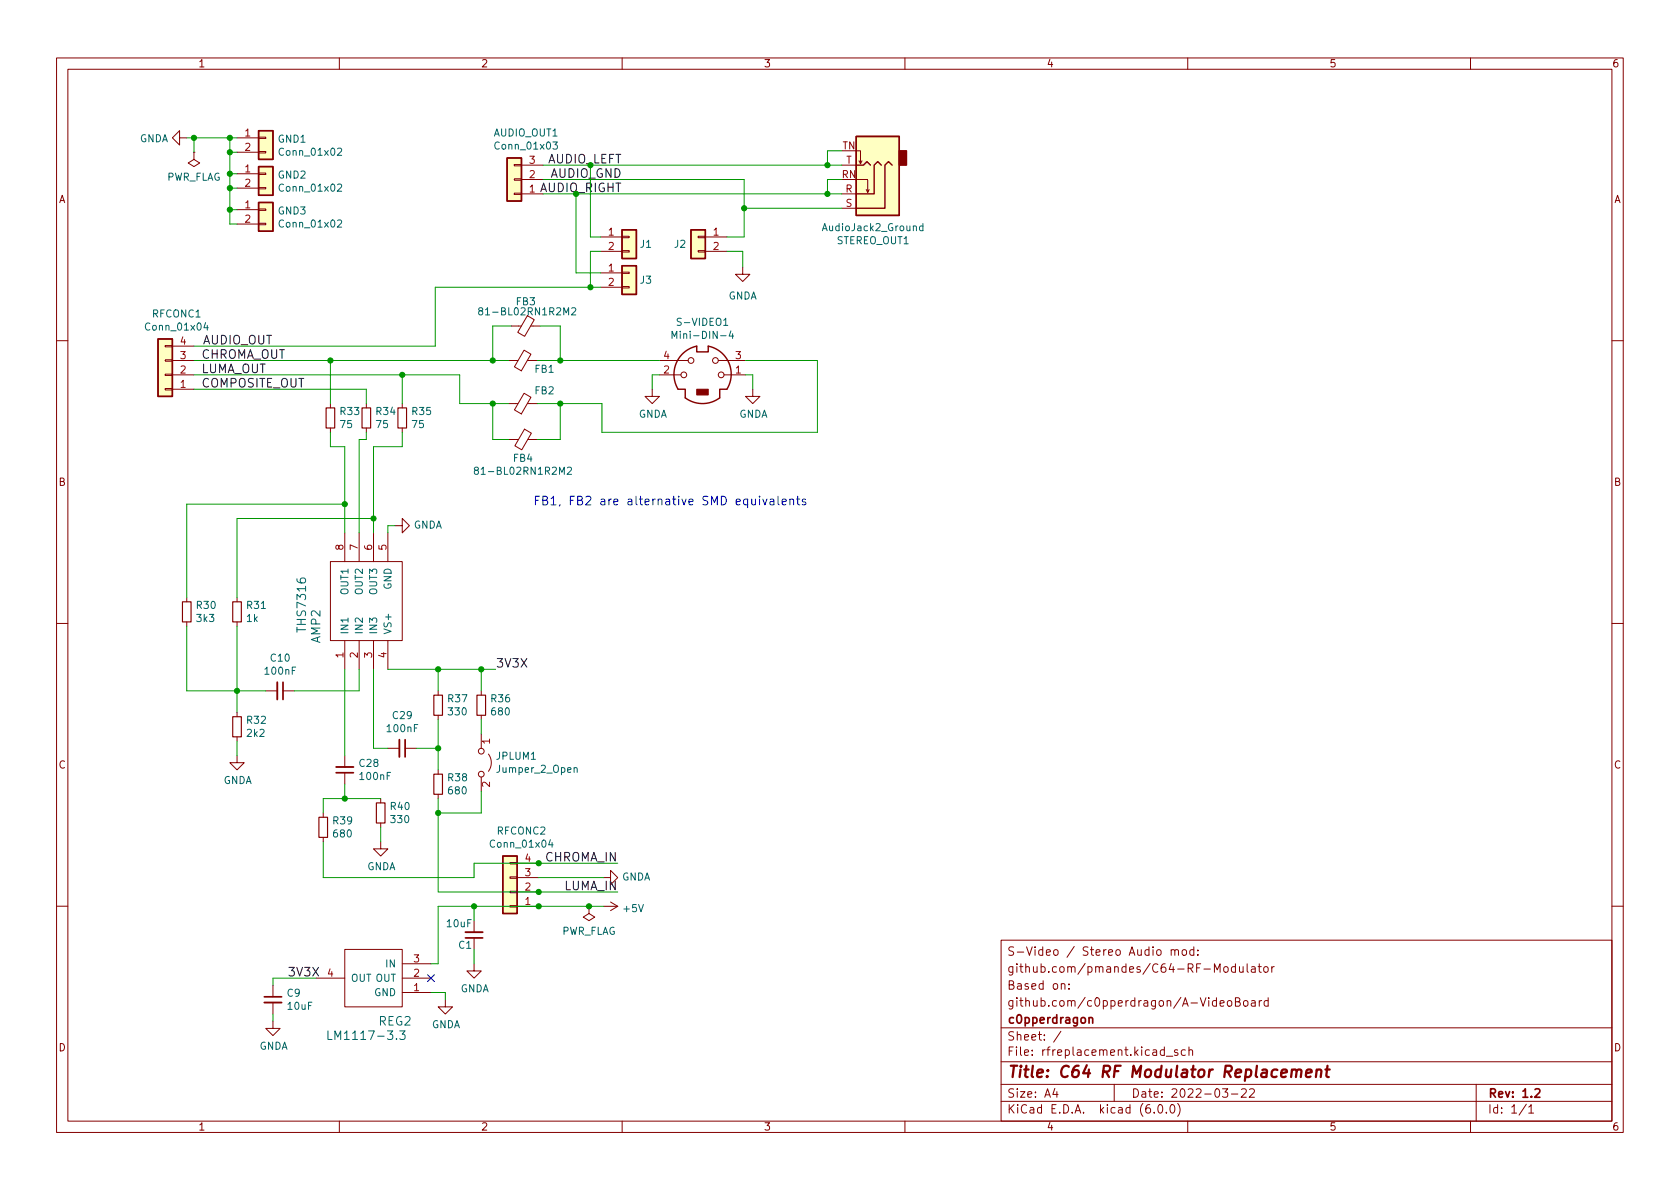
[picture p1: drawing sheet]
<svg xmlns="http://www.w3.org/2000/svg" width="297mm" height="210mm" viewBox="0 0 297 210" stroke-linecap="round" stroke-linejoin="round" font-family="sans-serif">
<g fill="none" stroke="#840000" stroke-width=".18">
<path d="M10 10.2h277v190.1h-277zM12 12.2h273v186.1h-273zM60 10.2v2M110 10.2v2M160 10.2v2M210 10.2v2M260 10.2v2M31.7 24.4v-1.3l-1.2 1.3 1.2 1.2v-1.2h1.3M34.3 26.9v1.3l1 .6-1 .7-1-.7 1-.6M34.3 26.9h.1M41.9 24.4h3.8M41.9 26.9h3.8"/>
<path d="M41.9 30.7h3.8M41.9 33.3h3.8M41.9 37.1h3.8M41.9 39.6h3.8M45.7 26.8h1.3v.2h-1.3zM45.7 24.3h1.3v.2h-1.3zM45.7 33.1h1.3v.3h-1.3zM45.7 30.6h1.3v.3h-1.3zM45.7 39.5h1.3v.2h-1.3zM45.7 37h1.3v.2h-1.3zM90.9 29.1h1.3v.2h-1.3zM90.9 31.6h1.3v.3h-1.3z"/>
<path d="M90.9 34.2h1.3v.2h-1.3zM92.2 34.3h3.8M92.2 31.7h3.8M92.2 29.2h3.8M148.8 34.3h2.6M148.8 29.2h2.6M148.8 36.8h2.6M151.4 26.7h.7v2.3l.3-.6M151.4 31.7h2v2.3l.3-.5M151.9 28.4l.2 .6M153.2 33.5l.2 .5M90.4 57.7h1.8"/>
<path d="M93.2 55.8l1.3 .7-1.7 3-1.3-.7zM93.9 57.7h1.6M106.2 41.9h3.8M106.2 44.4h3.8M106.2 48.3h3.8M106.2 50.8h3.8M110 44.3h1.3v.3h-1.3zM110 41.8h1.3v.2h-1.3zM110 50.7h1.3v.2h-1.3zM110 48.1h1.3v.3h-1.3zM123.4 44.3h1.3v.3h-1.3zM123.4 41.8h1.3v.2h-1.3z"/>
<path d="M124.7 41.9h3.8M124.7 44.4h3.8M131.3 47.2v1.3h1.3l-1.3 1.3-1.3-1.3h1.3M10 60.2h2M29.2 61.1h1.3v.2h-1.3zM29.2 63.6h1.3v.3h-1.3zM29.2 66.2h1.3v.2h-1.3zM29.2 68.7h1.3v.3h-1.3zM30.5 63.7h3.8M30.5 66.3h3.8M30.5 68.8h3.8M30.5 61.2h3.8"/>
<path d="M58.4 71.4v.7M58.4 75.7v.7M64.8 71.4v.7M64.8 75.7v.7M71.1 71.4v.7M71.1 75.7v.7M89.9 77.7h1.8M89.9 63.7h1.7M89.9 71.4h1.7M92.7 61.9l1.2 .7-1.7 3-1.2-.7zM92.7 69.5l1.2 .8-1.7 2.9-1.2-.7zM92.7 75.9l1.3 .7-1.7 2.9-1.3-.7z"/>
<path d="M93.2 63.7h1.8M93.2 71.4h1.8M93.3 77.7h1.7M115.3 68.8v1.3h1.3l-1.3 1.3-1.3-1.3h1.3M116.6 63.7h5.1M116.6 66.3h3.8M127 63.7h4.8M128 66.3h3.8M133.1 68.8v1.3h1.3l-1.3 1.3-1.3-1.3h1.3M285 60.2h2M58.4 99.3h12.7v14h-12.7zM61 94.2v5.1"/>
<path d="M63.5 94.2v5.1M66 94.2v5.1M68.6 94.2v5.1M69.8 93h1.3v-1.3l1.3 1.3-1.3 1.2v-1.2M10 110.2h2M33 105.7v.7M33 110v.7M41.9 105.7v.7M41.9 110v.7M61 113.3v5.1M63.5 113.3v5.1M66 113.3v5.1"/>
<path d="M68.6 113.3v5.1M285 110.2h2M41.9 133.6v1.3h1.3l-1.3 1.2-1.3-1.2h1.3M41.9 126v.7M41.9 130.3v.8M47 122.2h2M50 122.2h2.1M61 133.6v2M61 136.6v2.1M68.6 132.3h2M71.6 132.3h2.1M77.5 122.2v.7"/>
<path d="M77.5 126.5v.7M77.5 136.1v.8M85.1 122.2v.7M85.1 126.5v.7M85.1 129.8v2.5M85.1 137.4v2.5M86.4 133.3a2.54 2.54 0 0 1 0 3.1M57.1 143.8v.7M57.1 148.1v.7M67.3 148.8v1.3h1.3l-1.3 1.3-1.3-1.3h1.3M67.3 141.2v.8M67.3 145.5v.8"/>
<path d="M77.5 140.5v.7M90.2 152.5h1.2v.3h-1.2zM90.2 155.1h1.2v.2h-1.2zM90.2 157.6h1.2v.3h-1.2zM91.4 157.7h3.8M91.4 155.2h3.8M91.4 152.6h3.8M106.7 155.2h1.2v-1.3l1.3 1.3-1.3 1.3v-1.3M107.9 159.5l1.3 .8M10 160.2h2M48.3 174.2v2.1M48.3 177.3v2"/>
<path d="M55.9 173h5.1M61 167.9h10.1v10.1h-10.1zM71.1 175.5h5.1M71.1 173h5.1M71.1 170.4h5.1M78.7 176.8v1.2h1.3l-1.3 1.3-1.2-1.3h1.2M83.8 170.4v1.3h1.3l-1.3 1.3-1.3-1.3h1.3M83.8 162.8v2M83.8 165.9v2M90.2 160.1h1.2v.3h-1.2zM91.4 160.3h3.8M104.1 160.3v1.2l1.1 .7-1.1 .6-1-.6 1-.7"/>
<path d="M104.1 160.3h.1M106.7 160.3h2.5M109.2 160.3l-1.3 .7M177 166.3h108v32h-108zM187.6 174.1l.3-.2 .3 .1 .1 .9M189 174.8v.1M189 174v.1M204.6 168l.4-.1 .3 .3v.4l-.3 .3h-.4l-.1-.3v-.4zM207.1 168.1l.2-.2 .3 .1 .1 .9M207.1 167.9v1M207.7 168.1l.2-.2 .4 .1 .1 .9M209.1 168l.4-.1 .3 .3v.4l-.3 .3h-.4l-.1-.3v-.4z"/>
<path d="M211.1 168l-.5-.1-.2 .3v.4l.1 .3h.6M211.1 167.4v1.5M211.8 168.8v.1M211.8 168v.1M215.7 177.4l.7-.1v-.3l-.5-.1-.2 .2 .1 .8h.6M216.5 171l.4-.1 .2 .3v.4l-.2 .3h-.4l-.1-.3v-.4zM217.1 177l.4-.1 .3 .3v.4l-.3 .3h-.4l-.1-.3v-.4zM218.4 177.1h.7l.1-.2-.1-.4-.7-.1v1.5h.6l.3-.3a.39 .39 0 0 0-.4-.5M218.4 171l-.4-.1-.3 .3v.4l.2 .3h.5M218.4 170.4v1.5M219.1 170.9l.1 1h.4l.2-.1M219.8 170.9v1"/>
<path d="M220 177l.4-.1 .2 .3v.4l-.2 .3h-.4l-.1-.3v-.4zM220.5 170.4v1.3l.2 .2M221.3 177h.6v.9M221.3 171h.6v.9M221.9 177.3l-.5 .1a.29 .29 0 0 0-.2 .2 .29 .29 0 0 0 .2 .3h.5M221.9 171.3l-.5 .1a.29 .29 0 0 0-.2 .2 .29 .29 0 0 0 .2 .3h.5M222.4 170.9h.6M222.6 170.4v1.3l.4 .2M222.6 176.9v1M223.1 176.9l-.3 .1-.2 .2M223.5 171.1l.2-.2 .4 .2 .1 .5-.1 .3h-.4l-.2-.1zM224.2 177l-.4-.1-.3 .3v.4l.1 .3h.6"/>
<path d="M224.2 176.4v1.5M224.9 170.9v1M225.3 170.9l-.3 .1-.1 .2M285 160.2h2M48.3 180.6v1.3h1.2l-1.2 1.2-1.3-1.2h1.3M60 198.3v2M110 198.3v2M160 198.3v2M177 194.8h108M177 191.8h108M177 187.8h108M177 181.8h108"/>
<path d="M186.5 192.5l-.4 1h1M186.9 193v1M187.6 182.4l-1.3 1.9M197 191.8v3M204.1 196.7v.1M204.9 195.4l.2-.1a.81 .81 0 0 1 .6 .7 .81 .81 0 0 1-.3 .8h-.2a.81 .81 0 0 1-.6-.6 .81 .81 0 0 1 .3-.8zM205.9 185.7l-.5-.1-.3 .3v.4l.2 .3h.6M205.9 185.1v1.5M206.2 196.7v.1M206.2 186.8h1.2M207.1 195.4l.1-.1a.81 .81 0 0 1 .6 .7 .81 .81 0 0 1-.3 .8h-.1a.81 .81 0 0 1-.6-.6 .81 .81 0 0 1 .3-.8zM208.2 195.1a1.72 1.72 0 0 1 0 2.3"/>
<path d="M208.2 185.7l-.3-.1-.3 .2 .1 .3 .5 .1v.4h-.6M209.6 185.7l-.5-.1-.2 .3v.4l.1 .3h.6M210 198.3v2M210.2 185.8l.2-.2 .4 .1 .1 .9M210.2 185.1v1.5M216.1 192.5h1l-.5 .6 .4 .1v.7l-.2 .1h-.4l-.3-.1M217.7 193.5h1.2M219.5 192.7l.6-.2 .2 .2 .1 .3-1 1h1M220.9 192.7l.6-.2 .2 .2 .1 .3-.9 1h.9M260 198.3v2M261 191.8v6.5M269.9 195.3l-1.3 1.9"/>
<path d="M270.3 195.8l.4-.5v1.5M270.3 196.8h.9"/>
<circle cx="120.9" cy="66.3" r=".51"/>
<circle cx="122.2" cy="63.7" r=".51"/>
<circle cx="126.5" cy="63.7" r=".51"/>
<circle cx="127.5" cy="66.3" r=".51"/>
<circle cx="85.1" cy="136.9" r=".51"/>
<circle cx="85.1" cy="132.8" r=".51"/>
</g>
<path d="M50 120.6v3.1M59.4 136.6h3.1M71.6 130.8v3.1M46.7 176.3h3.1M82.3 165.9h3M192.6 179.9v1M192.6 180.1l.2-.2 .3 .1 .1 .9M271.4 192.7l.6-.2 .2 .2 .1 .3-1 1h1" fill="none" stroke="#840000" stroke-width=".3"/>
<path d="M228.4 189.3a.49 .49 0 0 1 .9 .1l-.2 1.1M229.3 189.4a.5 .5 0 0 1 .7-.2v1.3M230.9 189.8l1-.2v-.4l-.2-.1-.6 .1-.2 1 .2 .3 .6-.1M232.8 189.3a.49 .49 0 0 1 .8 .1l-.1 1.1M232.8 189.1l-.1 1.4M234.3 189.1h.8M234.7 188.5l-.2 1.7 .1 .2 .3 .1" fill="none" stroke="#840000" stroke-width=".4"/>
<g fill="none" stroke="#006464" stroke-width=".18">
<path d="M59.7 26.3l.5-.1 .2 .4-.8 .9h.8M59.7 32.7l.5-.2 .2 .4-.8 .9h.8M59.7 39l.5-.1 .2 .4-.8 .9h.8M97.8 25.1h.7l-.4 .5 .4 .1v.6l-.2 .1-.5-.1M163.2 39.5v1.3M36.4 57l-.4 1h.8M36.7 57.5v.9M84.9 55l-.3-.3 .1-.2 .2-.1 .3 .1 .2 .2-.1 .1-.5 .2-.2 .2 .1 .4 .2 .1 .3-.1 .2-.2v-.2l-.3-.2M101.1 54.5l.5-.1 .2 .4-.8 .9h.8M118.8 59.9v-1.3l.4 .9 .5-.9v1.3M128 57.5h.7M129.2 58.5l-.3 .9h.8"/>
<path d="M129.5 59v.9M163.2 40h-.4l-.2 .2 .1 .5h.5M84.1 83.2l-.2-.3v-.2l.2-.1 .4 .1 .1 .2-.1 .1-.5 .2-.1 .2v.4l.2 .1 .4-.1 .1-.2v-.2l-.2-.2M100.3 82.7l.5-.1 .2 .4-.7 .9h.7M101.5 135.9l.2-.2 .3 .1 .1 .8M97.3 148.5l-.3 .9h.8M97.6 149v.8M58 182.3v1.5h.7M70.7 182.3h.9l-.5 .6 .5 .1v.7l-.3 .1h-.4l-.2-.1"/>
</g>
<g fill="#ffffc2" stroke="#ffffc2" stroke-width=".18">
<path d="M88.9 151.4h2.5v10.1h-2.5z"/>
<path d="M89.7 27.9h2.5v7.7h-2.5z"/>
<path d="M151.4 24.1h7.6v14h-7.6z"/>
<path d="M122.2 40.6h2.5v5.1h-2.5z"/>
<path d="M110 40.6h2.5v5.1h-2.5z"/>
<path d="M110 47h2.5v5.1h-2.5z"/>
<path d="M45.7 23.1h2.6v5.1h-2.6z"/>
<path d="M45.7 29.5h2.6v5h-2.6z"/>
<path d="M45.7 35.8h2.6v5.1h-2.6z"/>
<path d="M27.9 59.9h2.6v10.2h-2.6z"/>
</g>
<g fill="none" stroke="#840000" stroke-width=".25">
<path d="M45.7 23.1h2.6v5.1h-2.6zM45.7 29.5h2.6v5h-2.6zM45.7 35.8h2.6v5.1h-2.6zM89.7 27.9h2.5v7.7h-2.5zM151.4 24.1h7.6v14h-7.6zM151.4 29.2h1.3l.6-.6 .6 .6M155.8 29.2l-.6-.6-.6 .6v5.1h-3.2M157.7 29.2l-.6-.6-.6 .6v7.6h-5.1M27.9 59.9h2.6v10.2h-2.6zM110 40.6h2.5v5.1h-2.5zM110 47h2.5v5.1h-2.5zM122.2 40.6h2.5v5.1h-2.5z"/>
<path d="M120.5 62.7l1-.8 1.7-.7v1h2v-1a5 5 0 0 1 3.3 7.6h-1.2v1.6a5.1 5.1 0 0 1-6.1 0v-1.6h-1.3a5.1 5.1 0 0 1 .6-6.1zM88.9 151.4h2.5v10.1h-2.5z"/>
</g>
<path d="M57.7 72.1h1.5v3.6h-1.5zM64 72.1h1.5v3.6h-1.5zM70.4 72.1h1.5v3.6h-1.5zM32.3 106.4h1.5v3.6h-1.5zM41.1 106.4h1.6v3.6h-1.6zM41.1 126.7h1.6v3.6h-1.6zM76.7 122.9h1.5v3.6h-1.5zM76.7 136.9h1.5v3.6h-1.5zM84.3 122.9h1.6v3.6h-1.6zM56.4 144.5h1.5v3.6h-1.5zM66.5 142h1.6v3.5h-1.6z" fill="none" stroke="#840000" stroke-width=".2"/>
<path d="M159 26.7h1.3v2.5h-1.3z" fill="#840000" stroke="#840000" stroke-width=".25"/>
<path d="M49 120.6v3.1M59.4 135.6h3.1M70.6 130.8v3.1M46.7 177.3h3.1M82.3 164.8h3" fill="none" stroke="#840000" stroke-width=".33"/>
<path d="M123.2 68.8h2v1h-2z" fill="#840000" stroke="#840000" stroke-width=".18"/>
<path d="M134.9 88.3l.3 1 .4-1M136.2 88.3h.6v1M136.8 88.6l-.5 .1a.3 .3 0 0 0-.2 .3 .3 .3 0 0 0 .2 .3l.5-.1M137.6 87.7v1.4l.2 .2M138.3 88.8l.7-.2-.1-.3h-.4l-.2 .2 .1 .7h.5M139.7 88.4l.2-.1h.3l.1 1M139.7 88.3v1M140.8 88.3h.6M141 87.7v1.4l.4 .2M142.4 88.3h-.3l-.3 .2 .1 .2 .5 .1v.4h-.6" fill="none" stroke="#0000c2" stroke-width=".18"/>
<g fill="none" stroke="#009600" stroke-width=".18">
<path d="M33 24.4h8.9M34.3 24.4v2.5M40.6 37.1h1.3M40.6 24.4v15.2h1.3M40.6 26.9h1.3M40.6 33.3h1.3M40.6 30.7h1.3M96 31.7h35.6v10.2h-3.1M96 34.3h52.8M96 29.2h52.8M101.9 34.3v14h4.3M104.4 29.2v12.7h1.8"/>
<path d="M131.6 36.8h17.2M148.8 26.7h-2.5v2.5M148.8 31.7h-2.5v2.6M90.4 57.7h-3.3v6M95.5 57.7h3.6v6M106.2 44.4h-1.8v6.4M106.2 50.8h-29.2v10.4h-42.7M128.5 44.4h2.8v2.8M34.3 66.3h47v5.1h8.6M34.3 63.7h55.6M34.3 68.8h30.5v2.6M58.4 76.4v2.6h2.6v15.2"/>
<path d="M58.4 63.7v7.7M64.8 76.4v1.3h-1.3v16.5M71.1 76.4v2.6h-5.1v15.2M71.1 66.3v5.1M87.1 71.4v6.3h2.8M95 63.7h21.6M99.1 71.4v6.3h-4.1M116.6 66.3h-1.3v2.5M131.8 66.3h1.3v2.5M131.8 63.7h12.7v12.7h-38.1v-5h-11.4M61 89.1h-28v16.6M66 91.7h-24.1v14"/>
<path d="M69.8 93h-1.2v1.2M33 110.7v11.5h14M41.9 110.7v15.3M61 118.4v15.2M63.5 118.4v3.8h-11.4M66 118.4v13.9h2.6M68.6 118.4h19M77.5 118.4v3.8M85.1 118.4v3.8M41.9 131.1v2.5M61 138.7v2.5M73.7 132.3h3.8"/>
<path d="M77.5 127.2v8.9M85.1 127.2v2.6M85.1 139.9v3.9h-7.6M57.1 148.8v6.4h26.7v-2.6h25.4M67.3 146.3v2.5M67.3 141.2h-10.2v2.6M77.5 141.2v16.5h31.7M95.2 155.2h11.5M48.3 179.3v1.3M55.9 173h-7.6v1.2M76.2 175.5h2.5v1.3M83.8 160.3v2.5"/>
<path d="M83.8 167.9v2.5M106.7 160.3h-29.2v10.1h-1.3"/>
</g>
<path d="M75.6 172.4l1.2 1.2M76.8 172.4l-1.2 1.2" fill="none" stroke="#000084" stroke-width=".18"/>
<g fill="#009600" stroke="#009600" stroke-width=".18">
<circle cx="87.1" cy="63.7" r=".46"/>
<circle cx="87.1" cy="71.4" r=".46"/>
<circle cx="71.1" cy="66.3" r=".46"/>
<circle cx="83.8" cy="160.3" r=".46"/>
<circle cx="95.2" cy="157.7" r=".46"/>
<circle cx="95.2" cy="160.3" r=".46"/>
<circle cx="95.2" cy="152.6" r=".46"/>
<circle cx="77.5" cy="143.8" r=".46"/>
<circle cx="77.5" cy="132.3" r=".46"/>
<circle cx="104.1" cy="160.3" r=".46"/>
<circle cx="146.3" cy="34.3" r=".46"/>
<circle cx="146.3" cy="29.2" r=".46"/>
<circle cx="131.6" cy="36.8" r=".46"/>
<circle cx="77.5" cy="118.4" r=".46"/>
<circle cx="85.1" cy="118.4" r=".46"/>
<circle cx="61" cy="89.1" r=".46"/>
<circle cx="66" cy="91.7" r=".46"/>
<circle cx="41.9" cy="122.2" r=".46"/>
<circle cx="99.1" cy="63.7" r=".46"/>
<circle cx="104.4" cy="50.8" r=".46"/>
<circle cx="99.1" cy="71.4" r=".46"/>
<circle cx="40.6" cy="37.1" r=".46"/>
<circle cx="40.6" cy="24.4" r=".46"/>
<circle cx="40.6" cy="26.9" r=".46"/>
<circle cx="40.6" cy="33.3" r=".46"/>
<circle cx="40.6" cy="30.7" r=".46"/>
<circle cx="58.4" cy="63.7" r=".46"/>
<circle cx="34.3" cy="24.4" r=".46"/>
<circle cx="61" cy="141.2" r=".46"/>
</g>
<text font-size="2.8" fill="#840000" x="178" y="190.6">Title: C64 RF Modulator Replacement</text>
<g font-size="2.1" fill="#009600">
<text x="96.7" y="28.9">AUDIO_LEFT</text>
<text x="95.4" y="34">AUDIO_RIGHT</text>
</g>
<g font-size="2.1" fill="#0f0f0f">
<text x="97.2" y="31.4">AUDIO_GND</text>
<text x="35.6" y="66">LUMA_OUT</text>
<text x="35.6" y="63.4">CHROMA_OUT</text>
<text x="35.8" y="60.9">AUDIO_OUT</text>
<text x="35.6" y="68.5">COMPOSITE_OUT</text>
<text x="87.6" y="118">3V3X</text>
<text x="96.4" y="152.3">CHROMA_IN</text>
<text x="99.8" y="157.4">LUMA_IN</text>
<text x="50.8" y="172.7">3V3X</text>
</g>
<text font-size="2.1" fill="#0000c2" x="94.2" y="89.3">FB1, FB2 are alternative SMD equivalents</text>
<g font-size="2.1" fill="#006464">
<text x="54.1" y="111.4" transform="rotate(-90 54.1 111.4)">THS7316</text>
<text x="56.6" y="113.7" transform="rotate(-90 56.6 113.7)">AMP2</text>
<text x="59" y="183.9">LM1117-3.3</text>
<text x="67" y="181.4">REG2</text>
</g>
<g font-size="2.1" fill="#840000">
<text x="178" y="172">github.com/pmandes/C64-RF-Modulator</text>
<text x="178" y="169">S-Video / Stereo Audio mod:</text>
<text x="178" y="178">github.com/c0pperdragon/A-VideoBoard</text>
<text x="178" y="175">Based on:</text>
<text x="178" y="184">Sheet: /</text>
<text x="178" y="181">c0pperdragon</text>
<text x="178" y="186.7">File: rfreplacement.kicad_sch</text>
<text x="178" y="196.9">KiCad E.D.A. kicad (6.0.0)</text>
<text x="178" y="194.1">Size: A4</text>
<text x="200" y="194.1">Date: 2022-03-22</text>
<text x="263" y="194.1">Rev: 1.2</text>
<text x="263" y="196.9">Id: 1/1</text>
</g>
<g font-size="1.8" fill="#840000">
<text x="35" y="11.9">1</text>
<text x="85" y="11.9">2</text>
<text x="135" y="11.9">3</text>
<text x="185" y="11.9">4</text>
<text x="235" y="11.9">5</text>
<text x="285" y="11.9">6</text>
<text x="10.3" y="35.9">A</text>
<text x="285.3" y="35.9">A</text>
<text x="10.3" y="85.9">B</text>
<text x="285.3" y="85.9">B</text>
<text x="10.3" y="135.9">C</text>
<text x="285.3" y="135.9">C</text>
<text x="10.3" y="185.9">D</text>
<text x="285.3" y="185.9">D</text>
<text x="35" y="199.9">1</text>
<text x="85" y="199.9">2</text>
<text x="135" y="199.9">3</text>
<text x="185" y="199.9">4</text>
<text x="235" y="199.9">5</text>
<text x="285" y="199.9">6</text>
</g>
<g font-size="1.8" fill="#006464">
<text x="24.6" y="25.1">GNDA</text>
<text x="49.2" y="25.2">GND1</text>
<text x="49.7" y="27.5">Conn_01x02</text>
<text x="87.3" y="24.1">AUDIO_OUT1</text>
<text x="87.8" y="26.4">Conn_01x03</text>
<text x="29.3" y="31.9">PWR_FLAG</text>
<text x="49.2" y="31.6">GND2</text>
<text x="49.7" y="33.9">Conn_01x02</text>
<text x="49.2" y="37.9">GND3</text>
<text x="49.7" y="40.2">Conn_01x02</text>
<text x="145.7" y="40.9">AudioJack2_Ground</text>
<text x="113.2" y="43.8">J1</text>
<text x="119.3" y="43.8">J2</text>
<text x="147.9" y="43.2">STEREO_OUT1</text>
<text x="91.3" y="54">FB3</text>
<text x="113.2" y="50.2">J3</text>
<text x="128.7" y="53">GNDA</text>
<text x="26" y="58.4">Conn_01x04</text>
<text x="27" y="56.1">RFCONC1</text>
<text x="85.7" y="55.7">81-BL02RN1R2M2</text>
<text x="119.8" y="59.9">Mini-DIN-4</text>
<text x="120.1" y="57.6">S-VIDEO1</text>
<text x="94.6" y="65.9">FB1</text>
<text x="94.6" y="69.7">FB2</text>
<text x="60.2" y="73.4">R33</text>
<text x="60.2" y="75.7">75</text>
<text x="66.6" y="73.4">R34</text>
<text x="66.6" y="75.7">75</text>
<text x="72.9" y="73.4">R35</text>
<text x="72.9" y="75.7">75</text>
<text x="112.8" y="73.9">GNDA</text>
<text x="130.6" y="73.9">GNDA</text>
<text x="84.9" y="83.9">81-BL02RN1R2M2</text>
<text x="90.8" y="81.7">FB4</text>
<text x="73.1" y="93.5">GNDA</text>
<text x="34.8" y="107.7">R30</text>
<text x="43.7" y="107.7">R31</text>
<text x="61.6" y="105" transform="rotate(-90 61.6 105)">OUT1</text>
<text x="64.1" y="105" transform="rotate(-90 64.1 105)">OUT2</text>
<text x="66.7" y="105" transform="rotate(-90 66.7 105)">OUT3</text>
<text x="69.2" y="104.3" transform="rotate(-90 69.2 104.3)">GND</text>
<text x="34.8" y="110">3k3</text>
<text x="43.6" y="110">1k</text>
<text x="61.6" y="112.3" transform="rotate(-90 61.6 112.3)">IN1</text>
<text x="64.1" y="112.3" transform="rotate(-90 64.1 112.3)">IN2</text>
<text x="66.7" y="112.3" transform="rotate(-90 66.7 112.3)">IN3</text>
<text x="69.2" y="112.3" transform="rotate(-90 69.2 112.3)">VS+</text>
<text x="47" y="119.3">100nF</text>
<text x="47.9" y="117">C10</text>
<text x="79.3" y="124.2">R37</text>
<text x="86.9" y="124.2">R36</text>
<text x="43.7" y="128">R32</text>
<text x="43.7" y="130.3">2k2</text>
<text x="68.6" y="129.5">100nF</text>
<text x="69.5" y="127.1">C29</text>
<text x="79.4" y="126.5">330</text>
<text x="87" y="126.5">680</text>
<text x="63.6" y="135.6">C28</text>
<text x="63.8" y="137.9">100nF</text>
<text x="87.8" y="134.3">JPLUM1</text>
<text x="88.1" y="136.6">Jumper_2_Open</text>
<text x="39.4" y="138.6">GNDA</text>
<text x="69.1" y="143.2">R40</text>
<text x="79.3" y="138.1">R38</text>
<text x="79.4" y="140.5">680</text>
<text x="59" y="145.8">R39</text>
<text x="59.1" y="148.1">680</text>
<text x="69.2" y="145.5">330</text>
<text x="87" y="149.9">Conn_01x04</text>
<text x="87.9" y="147.6">RFCONC2</text>
<text x="64.8" y="153.9">GNDA</text>
<text x="109.9" y="155.7">GNDA</text>
<text x="110.3" y="161.3">+5V</text>
<text x="79.1" y="164">10uF</text>
<text x="81.1" y="167.8">C1</text>
<text x="99.2" y="165.3">PWR_FLAG</text>
<text x="62" y="173.6">OUT OUT</text>
<text x="68.3" y="171.1">IN</text>
<text x="50.8" y="176.2">C9</text>
<text x="50.9" y="178.6">10uF</text>
<text x="66.2" y="176.1">GND</text>
<text x="81.3" y="175.5">GNDA</text>
<text x="45.8" y="185.6">GNDA</text>
<text x="76.3" y="181.8">GNDA</text>
</g>
<g font-size="1.8" fill="#a90000">
<text x="43.3" y="24.1">1</text>
<text x="43.3" y="26.7">2</text>
<text x="93.6" y="29">3</text>
<text x="148.9" y="26.4">TN</text>
<text x="149.6" y="29">T</text>
<text x="43.3" y="30.5">1</text>
<text x="43.3" y="33">2</text>
<text x="93.6" y="34">1</text>
<text x="93.6" y="31.5">2</text>
<text x="148.8" y="31.5">RN</text>
<text x="149.5" y="34">R</text>
<text x="43.3" y="36.8">1</text>
<text x="43.3" y="39.4">2</text>
<text x="107.6" y="41.7">1</text>
<text x="126.1" y="41.7">1</text>
<text x="149.5" y="36.6">S</text>
<text x="107.6" y="44.2">2</text>
<text x="126.1" y="44.2">2</text>
<text x="107.6" y="48">1</text>
<text x="107.6" y="50.5">2</text>
<text x="31.9" y="63.5">3</text>
<text x="31.9" y="61">4</text>
<text x="117.4" y="63.5">4</text>
<text x="130.1" y="63.5">3</text>
<text x="31.9" y="68.6">1</text>
<text x="31.9" y="66">2</text>
<text x="117.4" y="66">2</text>
<text x="130.1" y="66">1</text>
<text x="60.7" y="97.3" transform="rotate(-90 60.7 97.3)">8</text>
<text x="63.2" y="97.3" transform="rotate(-90 63.2 97.3)">7</text>
<text x="65.8" y="97.3" transform="rotate(-90 65.8 97.3)">6</text>
<text x="68.3" y="97.3" transform="rotate(-90 68.3 97.3)">5</text>
<text x="60.7" y="116.3" transform="rotate(-90 60.7 116.3)">1</text>
<text x="63.2" y="116.3" transform="rotate(-90 63.2 116.3)">2</text>
<text x="65.8" y="116.3" transform="rotate(-90 65.8 116.3)">3</text>
<text x="68.3" y="116.3" transform="rotate(-90 68.3 116.3)">4</text>
<text x="86.6" y="131.6" transform="rotate(-90 86.6 131.6)">1</text>
<text x="86.6" y="139.2" transform="rotate(-90 86.6 139.2)">2</text>
<text x="92.9" y="154.9">3</text>
<text x="92.9" y="152.4">4</text>
<text x="92.9" y="160">1</text>
<text x="92.9" y="157.5">2</text>
<text x="57.9" y="172.7">4</text>
<text x="73.2" y="172.7">2</text>
<text x="73.2" y="170.2">3</text>
<text x="73.2" y="175.3">1</text>
</g>
</svg>
